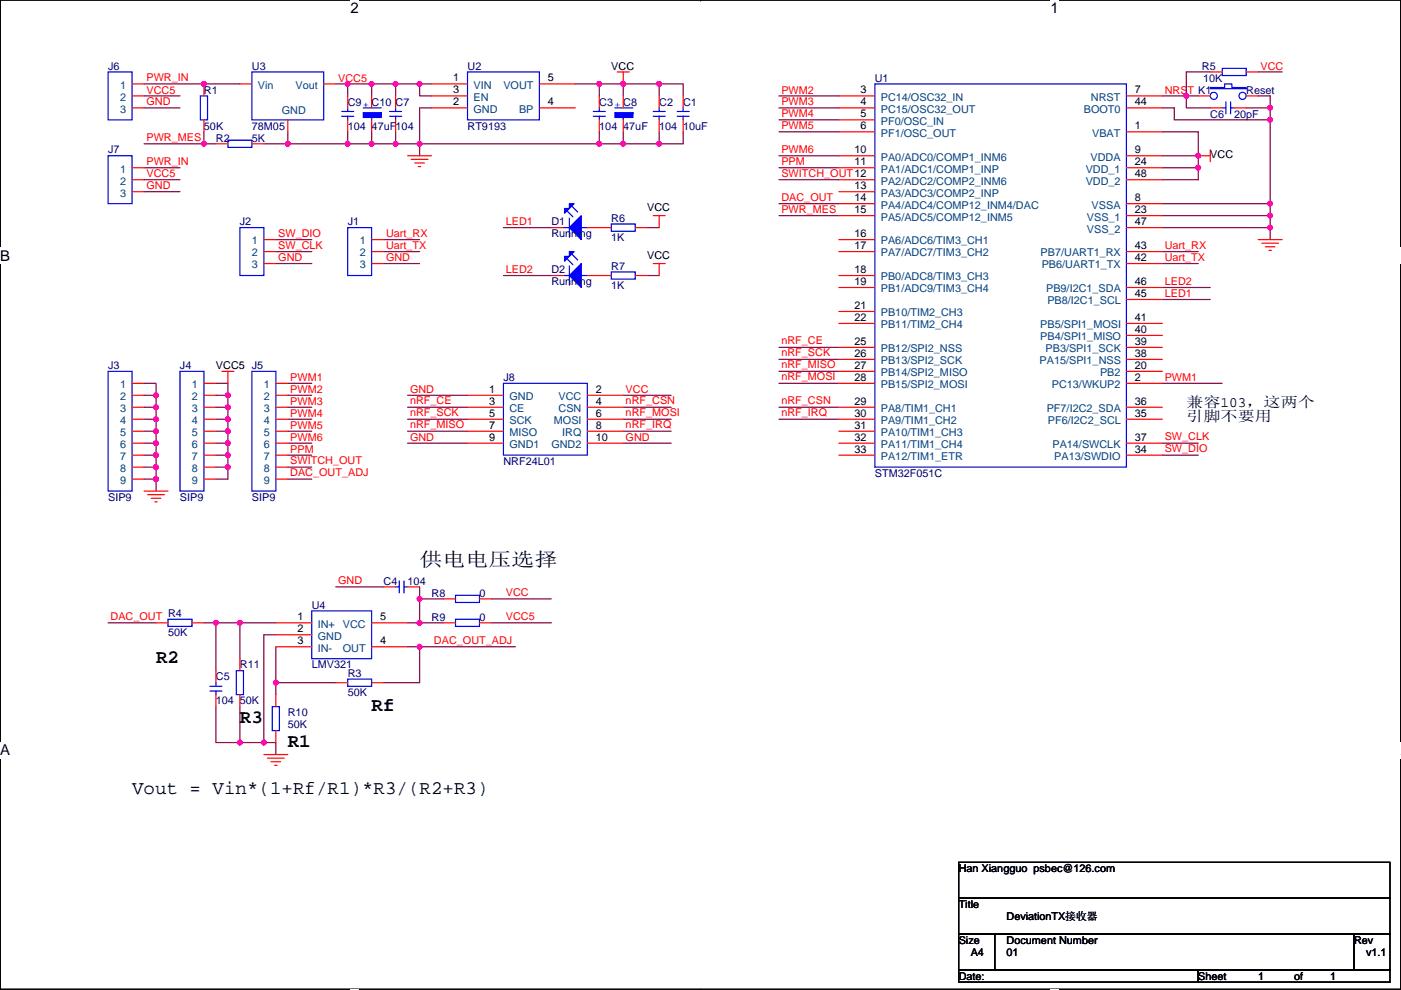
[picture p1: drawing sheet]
<svg xmlns="http://www.w3.org/2000/svg" width="297mm" height="210mm" viewBox="0 0 297 210" stroke-linecap="round" stroke-linejoin="round" font-family="sans-serif">
<path d="M.1 0h296.9v209.8h-296.9z" fill="none" stroke="#000" stroke-width=".25"/>
<g fill="#fff">
<path d="M74.3 0h1.7v3.5h-1.7z"/>
<path d="M74.3 209.8l1.7 .1z"/>
</g>
<path d="M148.5 0h.1M148.5 209.8h.1" fill="none" stroke="#000" stroke-width=".25"/>
<path d="M148.5 0h.1" fill="none" stroke="#000" stroke-width=".21"/>
<g fill="#fff">
<path d="M222.8 0h1.7v3.5h-1.7z"/>
<path d="M222.8 209.8l1.7 .1z"/>
<path d="M.1 52.5h2.1v3.5h-2.1z"/>
<path d="M297 52.5v3.5z"/>
<path d="M0 157.4h2.2v3.5h-2.2z"/>
<path d="M297 157.4v3.5z"/>
</g>
<path d="M.1 104.9h.1M297 104.9h.1M203.3 182.9h91.4v7.6h-91.4zM203.3 190.5h91.4v7.6h-91.4zM203.3 198.1h7.6v7.7h-7.6zM210.9 198.1h76.2v7.7h-76.2zM287.1 198.1h7.6v7.7h-7.6zM203.3 205.8h50.8v2.5h-50.8zM254.1 205.8h40.6v2.5h-40.6z" fill="none" stroke="#000" stroke-width=".25"/>
<g fill="none" stroke="#800040" stroke-width=".25">
<path d="M30.5 17.8h20.4M71.2 17.8h2.5M73.7 17.8h5.1M73.7 17.8v2.5M78.8 17.8h5.1M78.8 17.8v2.5M83.9 17.8v2.5M83.9 17.8h5.1M89 17.8v2.5h2.5M89 17.8h2.5M122 17.8h5.1M127.1 17.8h5"/>
<path d="M127.1 17.8v2.5M132.1 17.8h7.7M132.1 17.8v2.5M139.8 17.8h5v2.5M139.8 17.8v2.5M256.6 15.3h-5.1v5M266.8 15.3h5M30.5 22.9h7.7M30.5 20.3h7.7M30.5 38.1h7.7M30.5 30.5h12.7M30.5 35.6h7.7"/>
<path d="M43.2 28v2.5M43.2 30.5h2.6M55.9 30.5h5.1M61 28v2.5M61 30.5h12.7M73.7 30.5h5.1M73.7 28v2.5M78.8 30.5h5.1M78.8 28v2.5M83.9 28v2.5M83.9 30.5h5.1M89 30.5h38.1"/>
<path d="M89 30.5v2.5M91.5 22.9h-2.5v7.6M127.1 30.5h5M127.1 28v2.5M132.1 30.5h7.7M132.1 28v2.5M139.8 28v2.5M144.8 28v2.5h-5M165.2 20.3h12.7M165.2 22.9h12.7M165.2 25.4h12.7M165.2 28h12.7"/>
<path d="M165.2 33h12.7M165.2 35.6h12.7M165.2 38.1h12.7M246.4 22.9h2.6v2.5h20.3M246.4 20.3h5.1M246.4 33h7.7M246.4 28h7.7v5M246.4 35.6h7.7M251.5 20.3h2.6M251.5 20.3v2.6h5.1M254.1 33v2.6M254.1 35.6v2.5h-7.7"/>
<path d="M264.2 22.9h5.1M266.8 20.3h2.5v2.6M269.3 22.9v2.5M269.3 25.4v17.8M30.5 40.7h7.7M58.5 50.8h7.6M58.5 55.9h7.6M58.5 53.4h7.6M81.3 53.4h7.7M81.3 50.8h7.7M81.3 55.9h7.7M106.7 48.3h10.2"/>
<path d="M106.7 58.4h10.2M137.2 48.3h2.6M137.2 58.4h2.6M165.2 43.2h12.7M165.2 45.7h12.7M246.4 43.2h22.9M246.4 45.7h22.9M246.4 55.9h7.7M246.4 53.4h7.7M246.4 48.3h22.9M269.3 45.7v2.6M269.3 43.2v2.5"/>
<path d="M269.3 48.3v2.5M165.2 73.7h12.7M165.2 78.8h12.7M165.2 76.2h12.7M246.4 63.5h10.2M246.4 61h10.2M30.5 94h2.6M30.5 81.3h2.6v2.5M30.5 83.8h2.6M30.5 86.4h2.6M30.5 88.9h2.6M30.5 91.5h2.6"/>
<path d="M30.5 96.5h2.6M30.5 99.1h2.6M33.1 83.8v2.6M33.1 86.4v2.5M33.1 88.9v2.6M33.1 91.5v2.5M33.1 94v2.5M33.1 96.5v2.6M33.1 99.1v2.5M45.8 94h2.5M45.8 81.3h2.5v2.5M45.8 83.8h2.5"/>
<path d="M45.8 86.4h2.5M45.8 88.9h2.5M45.8 91.5h2.5M45.8 96.5h2.5M45.8 99.1h2.5M48.3 83.8v2.6M48.3 86.4v2.5M48.3 88.9v2.6M48.3 91.5v2.5M48.3 94v2.5M48.3 96.5v2.6M48.3 99.1v2.5h-2.5"/>
<path d="M61 81.3h5.1M61 83.8h5.1M61 86.4h5.1M61 88.9h5.1M61 91.5h5.1M61 94h5.1M61 96.5h5.1M61 99.1h5.1M86.4 94h12.7M86.4 83.8h12.7M86.4 86.4h12.7M86.4 91.5h12.7"/>
<path d="M86.4 88.9h12.7M132.1 94h10.2M132.1 83.8h10.2M132.1 86.4h10.2M132.1 91.5h10.2M132.1 88.9h10.2M165.2 88.9h12.7M165.2 86.4h12.7M165.2 81.3h12.7M246.4 81.3h12.7M246.4 96.5h7.7M246.4 94h7.7"/>
<path d="M30.5 101.6h2.6M33.1 101.6v2.6M61 101.6h5.1M22.9 132.1h10.2M43.2 132.1h2.6M45.8 132.1v10.2M45.8 132.1h5.1M50.9 132.1v7.6M50.9 132.1h7.6M58.5 137.2v7.6M58.5 134.6h-2.6v22.9M71.2 124.5h10.1"/>
<path d="M86.4 132.1h2.6M86.4 137.2h2.6M89 127h5M89 127v5.1M89 137.2h20.3M89 124.5v2.5M89 137.2v7.6h-7.7M89 132.1h5M104.2 132.1h12.7M104.2 127h12.7M45.8 149.9v7.6h5.1M50.9 157.5h5"/>
<path d="M50.9 149.9v7.6M55.9 157.5h2.6v2.5M58.5 144.8v2.5M58.5 144.8h12.7"/>
</g>
<g fill="#f0f" stroke="#f0f" stroke-width=".25">
<circle cx="88.9" cy="17.8" r=".5"/>
<circle cx="127" cy="17.8" r=".5"/>
<circle cx="132.1" cy="17.8" r=".5"/>
<circle cx="132.1" cy="30.5" r=".5"/>
<circle cx="127" cy="30.5" r=".5"/>
<circle cx="88.9" cy="30.5" r=".5"/>
<circle cx="139.7" cy="17.8" r=".5"/>
<circle cx="50.8" cy="132.1" r=".5"/>
<circle cx="45.8" cy="132.1" r=".5"/>
<circle cx="43.2" cy="30.5" r=".5"/>
<circle cx="269.3" cy="22.9" r=".5"/>
<circle cx="254" cy="33" r=".5"/>
<circle cx="254" cy="35.6" r=".5"/>
<circle cx="269.3" cy="48.3" r=".5"/>
<circle cx="269.3" cy="45.7" r=".5"/>
<circle cx="251.5" cy="20.3" r=".5"/>
<circle cx="43.2" cy="17.8" r=".5"/>
<circle cx="61" cy="30.5" r=".5"/>
<circle cx="139.7" cy="30.5" r=".5"/>
<circle cx="78.8" cy="30.5" r=".5"/>
<circle cx="73.7" cy="30.5" r=".5"/>
<circle cx="78.8" cy="17.8" r=".5"/>
<circle cx="73.7" cy="17.8" r=".5"/>
<circle cx="33.1" cy="94" r=".5"/>
<circle cx="33.1" cy="83.8" r=".5"/>
<circle cx="33.1" cy="88.9" r=".5"/>
<circle cx="33.1" cy="86.4" r=".5"/>
<circle cx="33.1" cy="91.4" r=".5"/>
<circle cx="33.1" cy="96.5" r=".5"/>
<circle cx="33.1" cy="99.1" r=".5"/>
<circle cx="33.1" cy="101.6" r=".5"/>
<circle cx="48.3" cy="94" r=".5"/>
<circle cx="48.3" cy="83.8" r=".5"/>
<circle cx="48.3" cy="86.4" r=".5"/>
<circle cx="48.3" cy="91.4" r=".5"/>
<circle cx="48.3" cy="88.9" r=".5"/>
<circle cx="48.3" cy="96.5" r=".5"/>
<circle cx="48.3" cy="99.1" r=".5"/>
<circle cx="55.9" cy="157.5" r=".5"/>
<circle cx="88.9" cy="132.1" r=".5"/>
<circle cx="88.9" cy="127" r=".5"/>
<circle cx="269.3" cy="43.2" r=".5"/>
<circle cx="269.3" cy="25.4" r=".5"/>
<circle cx="83.9" cy="17.8" r=".5"/>
<circle cx="83.9" cy="30.5" r=".5"/>
<circle cx="88.9" cy="137.2" r=".5"/>
<circle cx="50.8" cy="157.5" r=".5"/>
<circle cx="58.5" cy="144.8" r=".5"/>
</g>
<g fill="none" stroke="#f00" stroke-width=".25">
<path d="M28 17.8h2.5M43.2 17.8v2.5M50.9 17.8h2.5M68.6 17.8h2.6M91.5 17.8h7.6M114.4 17.8h7.6M130.9 15.3h2.5M132.1 15.3v2.5M256.6 15.3h2.5M264.2 15.3h2.6M28 20.3h2.5M28 22.9h2.5"/>
<path d="M28 35.6h2.5M28 38.1h2.5M43.2 25.4v2.6M45.8 30.5h2.5M53.4 30.5h2.5M61 25.4v2.6M73.7 25.4v2.6M73.7 20.3v2.6M78.8 25.4v2.6M78.8 20.3v2.6M83.9 25.4v2.6M83.9 20.3v2.6"/>
<path d="M86.4 33h5.1M87.2 33.8h3.5M87.9 34.6h2.1M88.7 35.3h.5M91.5 22.9h7.6M91.5 20.3h7.6M114.4 22.9h7.6M127.1 25.4v2.6M127.1 20.3v2.6M132.1 25.4v2.6M132.1 20.3v2.6M139.8 25.4v2.6"/>
<path d="M139.8 20.3v2.6M144.8 25.4v2.6M144.8 20.3v2.6M177.9 35.6h7.6M177.9 38.1h7.6M177.9 22.9h7.6M177.9 20.3h7.6M177.9 28h7.6M177.9 25.4h7.6M177.9 33h7.6M238.8 22.9h7.6M238.8 28h7.6"/>
<path d="M238.8 20.3h7.6M238.8 33h7.6M238.8 35.6h7.6M238.8 38.1h7.6M254.1 33h2.5M254.1 20.3h2.5M256.6 31.8v2.5M256.6 22.9h2.5M261.7 22.9h2.5M264.2 20.3h2.6M28 40.7h2.5M55.9 50.8h2.6"/>
<path d="M55.9 53.4h2.6M55.9 55.9h2.6M78.8 50.8h2.5M78.8 53.4h2.5M78.8 55.9h2.5M116.9 58.4h2.5M116.9 48.3h2.5M124.5 58.4h5.1M124.5 48.3h5.1M134.7 58.4h2.5M134.7 48.3h2.5M138.5 45.7h2.5"/>
<path d="M138.5 55.9h2.5M139.8 45.7v2.6M139.8 55.9v2.5M177.9 40.7h7.6M177.9 43.2h7.6M177.9 45.7h7.6M177.9 50.8h7.6M177.9 53.4h7.6M177.9 58.4h7.6M238.8 55.9h7.6M238.8 53.4h7.6M238.8 43.2h7.6"/>
<path d="M238.8 45.7h7.6M238.8 48.3h7.6M266.8 50.8h5M267.5 51.6h3.6M268.3 52.3h2M269 53.1h.6M47.1 78.8h2.5M48.3 78.8v2.5M177.9 61h7.6M177.9 66.1h7.6M177.9 68.6h7.6M177.9 73.7h7.6"/>
<path d="M177.9 76.2h7.6M177.9 78.8h7.6M238.8 76.2h7.6M238.8 68.6h7.6M238.8 71.1h7.6M238.8 73.7h7.6M238.8 63.5h7.6M238.8 61h7.6M238.8 78.8h7.6M28 81.3h2.5M28 83.8h2.5M28 86.4h2.5"/>
<path d="M28 88.9h2.5M28 91.5h2.5M28 94h2.5M28 96.5h2.5M28 99.1h2.5M43.2 81.3h2.6M43.2 83.8h2.6M43.2 86.4h2.6M43.2 88.9h2.6M43.2 91.5h2.6M43.2 94h2.6M43.2 96.5h2.6"/>
<path d="M43.2 99.1h2.6M58.5 81.3h2.5M58.5 83.8h2.5M58.5 86.4h2.5M58.5 88.9h2.5M58.5 91.5h2.5M58.5 94h2.5M58.5 96.5h2.5M58.5 99.1h2.5M99.1 83.8h7.6M99.1 86.4h7.6M99.1 88.9h7.6"/>
<path d="M99.1 91.5h7.6M99.1 94h7.6M124.5 94h7.6M124.5 91.5h7.6M124.5 88.9h7.6M124.5 83.8h7.6M124.5 86.4h7.6M177.9 81.3h7.6M177.9 86.4h7.6M177.9 88.9h7.6M177.9 91.5h7.6M177.9 94h7.6"/>
<path d="M177.9 96.5h7.6M238.8 96.5h7.6M238.8 88.9h7.6M238.8 81.3h7.6M238.8 86.4h7.6M238.8 94h7.6M28 101.6h2.5M30.5 104.2h5.1M31.3 104.9h3.6M32.1 105.7h2M32.8 106.4h.5M43.2 101.6h2.6"/>
<path d="M58.5 101.6h2.5M33.1 132.1h2.5M40.7 132.1h2.5M50.9 139.7v2.6M58.5 132.1h7.6M58.5 134.6h7.6M58.5 137.2h7.6M78.8 137.2h7.6M78.8 132.1h7.6M81.3 124.5h2.6M86.4 124.5h2.6M94 127h2.6"/>
<path d="M94 132.1h2.6M101.7 127h2.5M101.7 132.1h2.5M45.8 147.3v2.6M45.8 142.3v2.5M50.9 147.3v2.6M58.5 155v2.5M58.5 147.3v2.6M71.2 144.8h2.5M78.8 144.8h2.5M55.9 160h5.1M56.7 160.8h3.6"/>
<path d="M57.5 161.6h2M58.2 162.3h.5"/>
</g>
<g fill="none" stroke="#00f" stroke-width=".25">
<path d="M22.9 15.3h5.1v10.1h-5.1zM53.4 15.3h15.2v10.1h-15.2zM99.1 15.3h15.3v10.1h-15.3zM185.5 17.8h53.3v81.3h-53.3zM256.6 18.6h3v-.8h1.6v.8h3v.2h-7.6zM259.1 14.5h5.1v1.5h-5.1zM22.9 33h5.1v10.2h-5.1zM42.5 20.3h1.5v5.1h-1.5zM48.3 29.7h5.1v1.6h-5.1zM72.5 24.7h2.5M72.5 23.6h2.5M73.7 22.9v.7"/>
<path d="M73.7 24.7v.7M77 22.9h3.8M78.8 24.9v.5M82.6 24.7h2.6M82.6 23.6h2.6M83.9 22.9v.7M83.9 24.7v.7M125.8 24.7h2.5M125.8 23.6h2.5M127.1 22.9v.7M127.1 24.7v.7M130.4 22.9h3.8"/>
<path d="M132.1 24.9v.5M138.5 24.7h2.5M138.5 23.6h2.5M139.8 22.9v.7M139.8 24.7v.7M143.6 24.7h2.5M143.6 23.6h2.5M144.8 22.9v.7M144.8 24.7v.7M259.1 22.9h.8M259.9 21.6v2.6M260.9 22.9h.8"/>
<path d="M260.9 21.6v2.6M50.9 48.3h5v10.1h-5zM73.7 48.3h5.1v10.1h-5.1zM119.4 58.4h1.3M119.4 48.3h1.3M120.2 54.9l1.3 1.3M120.2 44.7l1.3 1.3M120.7 56.4v4.1M120.7 46.2v4.1M121.2 53.9l1.3 1.2M121.2 43.7l1.3 1.3M123.3 58.4h1.2"/>
<path d="M123.3 48.3h1.2M129.6 57.7h5.1v1.5h-5.1zM129.6 47.5h5.1v1.5h-5.1zM22.9 78.8h5.1v25.4h-5.1zM38.2 78.8h5v25.4h-5zM53.4 78.8h5.1v25.4h-5.1zM106.7 81.3h17.8v15.2h-17.8zM35.6 131.3h5.1v1.6h-5.1zM66.1 129.6h12.7v10.1h-12.7zM83.9 124.5h.7M84.6 123.2v2.6M85.7 124.5h.7"/>
<path d="M85.7 123.2v2.6M96.6 126.3h5.1v1.5h-5.1zM96.6 131.3h5.1v1.6h-5.1zM44.5 146.6h2.6M44.5 145.6h2.6M45.8 144.8v.8M45.8 146.6v.7M50.1 142.3h1.5v5h-1.5zM57.7 149.9h1.5v5.1h-1.5zM73.7 144h5.1v1.6h-5.1z"/>
<circle cx="257.3" cy="20.3" r=".76"/>
<circle cx="263.4" cy="20.3" r=".76"/>
</g>
<g fill="#00f" stroke="#00f" stroke-width=".25">
<path d="M130.4 23.9v1h3.8v-1z" fill-rule="evenodd"/>
<path d="M120.7 58.4l2.6-2.5v5.1z" fill-rule="evenodd"/>
<path d="M120.7 53.4h1l-1 1z" fill-rule="evenodd"/>
<path d="M119.7 54.4h1l-1 1z" fill-rule="evenodd"/>
<path d="M77 23.9v1h3.8v-1z" fill-rule="evenodd"/>
<path d="M120.7 48.3l2.6-2.6v5.1z" fill-rule="evenodd"/>
<path d="M120.7 43.2h1l-1 1z" fill-rule="evenodd"/>
<path d="M119.7 44.2h1l-1 1z" fill-rule="evenodd"/>
</g>
<g font-size="4.1">
<text x="89" y="120.1">供电电压选择</text>
<text x="33.1" y="140.6">R2</text>
<text x="50.9" y="153.3">R3</text>
<text x="78.8" y="150.7">Rf</text>
<text x="61" y="158.4">R1</text>
<text x="28" y="168.4">Vout = Vin*(1+Rf/R1)*R3/(R2+R3)</text>
</g>
<g font-size="3.2">
<text x="74.3" y="2.8">2</text>
<text x="222.8" y="2.8">1</text>
<text x=".1" y="55.3">B</text>
<text x=".1" y="160.2">A</text>
</g>
<g font-size="3">
<text x="251.5" y="86.3">兼容103，这两个</text>
<text x="251.5" y="89.3">引脚不要用</text>
</g>
<g font-size="2.3" fill="#000080">
<text x="22.9" y="14.8">J6</text>
<text x="53.4" y="14.8">U3</text>
<text x="99.1" y="14.8">U2</text>
<text x="185.5" y="17.3">U1</text>
<text x="254.8" y="14.8">R5</text>
<text x="255.1" y="17.3">10K</text>
<text x="43.2" y="19.9">R1</text>
<text x="73.7" y="22.4">C9</text>
<text x="78.8" y="22.4">C10 C7</text>
<text x="127.1" y="22.4">C3</text>
<text x="132.1" y="22.4">C8</text>
<text x="139.8" y="22.4">C2</text>
<text x="144.8" y="22.4">C1</text>
<text x="264.2" y="19.9">Reset</text>
<text x="43.2" y="27.5">50K</text>
<text x="53.4" y="27.5">78M05</text>
<text x="73.7" y="27.5">104</text>
<text x="78.8" y="27.5">47uF104</text>
<text x="99.1" y="27.5">RT9193</text>
<text x="127.1" y="27.5">104</text>
<text x="132.1" y="27.5">47uF</text>
<text x="139.8" y="27.5">104</text>
<text x="144.8" y="27.5">10uF</text>
<text x="256.6" y="24.9">C6</text>
<text x="261.7" y="24.9">20pF</text>
<text x="22.9" y="32.6">J7</text>
<text x="45.8" y="30">R2</text>
<text x="53.4" y="30">5K</text>
<text x="50.9" y="47.8">J2</text>
<text x="73.7" y="47.8">J1</text>
<text x="116.9" y="47.8">D1</text>
<text x="129.6" y="47">R6</text>
<text x="116.9" y="50.3">Running</text>
<text x="129.6" y="51.1">1K</text>
<text x="116.9" y="58">D2</text>
<text x="129.6" y="57.2">R7</text>
<text x="116.9" y="60.5">Running</text>
<text x="129.6" y="61.3">1K</text>
<text x="22.9" y="78.3">J3</text>
<text x="38.2" y="78.3">J4</text>
<text x="106.7" y="80.8">J8</text>
<text x="106.7" y="98.6">NRF24L01</text>
<text x="185.5" y="101.1">STM32F051C</text>
<text x="22.9" y="106.2">SIP9</text>
<text x="38.2" y="106.2">SIP9</text>
<text x="53.4" y="106.2">SIP9</text>
<text x="81.3" y="124">C4</text>
<text x="86.4" y="124">104</text>
<text x="35.6" y="130.9">R4</text>
<text x="66.1" y="129.1">U4</text>
<text x="91.5" y="126.5">R8</text>
<text x="91.5" y="131.6">R9</text>
<text x="101.7" y="126.5">0</text>
<text x="101.7" y="131.6">0</text>
<text x="35.6" y="134.9">50K</text>
<text x="50.9" y="141.8">R11</text>
<text x="66.1" y="141.8">LMV321</text>
<text x="73.7" y="143.6">R3</text>
<text x="45.8" y="144.3">C5</text>
<text x="45.8" y="149.4">104</text>
<text x="50.9" y="149.4">50K</text>
<text x="73.7" y="147.6">50K</text>
<text x="61" y="151.9">R10</text>
<text x="61" y="154.5">50K</text>
</g>
<g font-size="2.3" fill="#f00">
<text x="31" y="17.2">PWR_IN</text>
<text x="71.7" y="17.3">VCC5</text>
<text x="267.3" y="14.8">VCC</text>
<text x="31" y="22.4">GND</text>
<text x="31" y="19.8">VCC5</text>
<text x="165.7" y="19.8">PWM2</text>
<text x="165.7" y="22.4">PWM3</text>
<text x="246.9" y="19.8">NRST K1</text>
<text x="31" y="29.9">PWR_MES</text>
<text x="165.7" y="24.9">PWM4</text>
<text x="165.7" y="27.5">PWM5</text>
<text x="31" y="35">PWR_IN</text>
<text x="165.7" y="32.5">PWM6</text>
<text x="165.7" y="35.1">PPM</text>
<text x="31" y="40.2">GND</text>
<text x="31" y="37.6">VCC5</text>
<text x="165.7" y="37.5">SWITCH_OUT12</text>
<text x="107.2" y="47.8">LED1</text>
<text x="165.7" y="42.6">DAC_OUT</text>
<text x="165.7" y="45.1">PWR_MES</text>
<text x="59" y="50.2">SW_DIO</text>
<text x="59" y="52.7">SW_CLK</text>
<text x="81.8" y="52.7">Uart_TX</text>
<text x="81.8" y="50.2">Uart_RX</text>
<text x="246.9" y="52.7">Uart_RX</text>
<text x="59" y="55.4">GND</text>
<text x="81.8" y="55.4">GND</text>
<text x="107.2" y="57.9">LED2</text>
<text x="246.9" y="55.3">Uart_TX</text>
<text x="246.9" y="63">LED1</text>
<text x="246.9" y="60.5">LED2</text>
<text x="165.7" y="73.1">nRF_CE</text>
<text x="165.7" y="75.6">nRF_SCK</text>
<text x="61.5" y="80.8">PWM1</text>
<text x="61.5" y="83.3">PWM2</text>
<text x="86.9" y="83.3">GND</text>
<text x="132.6" y="83.3">VCC</text>
<text x="165.7" y="78.1">nRF_MISO</text>
<text x="165.7" y="80.7">nRF_MOSI</text>
<text x="246.9" y="80.8">PWM1</text>
<text x="61.5" y="85.9">PWM3</text>
<text x="61.5" y="88.4">PWM4</text>
<text x="86.9" y="85.8">nRF_CE</text>
<text x="86.9" y="88.3">nRF_SCK</text>
<text x="132.6" y="85.8">nRF_CSN</text>
<text x="132.6" y="88.3">nRF_MOSI</text>
<text x="165.7" y="88.3">nRF_IRQ</text>
<text x="165.7" y="85.8">nRF_CSN</text>
<text x="61.5" y="91">PWM5</text>
<text x="61.5" y="93.5">PWM6</text>
<text x="86.9" y="93.5">GND</text>
<text x="86.9" y="90.8">nRF_MISO</text>
<text x="132.6" y="93.5">GND</text>
<text x="132.6" y="90.8">nRF_IRQ</text>
<text x="246.9" y="95.9">SW_DIO</text>
<text x="246.9" y="93.4">SW_CLK</text>
<text x="61.5" y="101">DAC_OUT_ADJ</text>
<text x="61.5" y="96">PPM</text>
<text x="61.5" y="98.5">SWITCH_OUT</text>
<text x="71.7" y="124">GND</text>
<text x="23.4" y="131.5">DAC_OUT</text>
<text x="107.2" y="126.5">VCC</text>
<text x="107.2" y="131.6">VCC5</text>
<text x="92" y="136.6">DAC_OUT_ADJ</text>
</g>
<g font-size="2.3">
<text x="96.1" y="17.3">1</text>
<text x="116.1" y="17.3">5</text>
<text x="129.6" y="14.8">VCC</text>
<text x="96.1" y="22.4">2</text>
<text x="96.1" y="19.8">3</text>
<text x="116.1" y="22.4">4</text>
<text x="182.4" y="22.4">4</text>
<text x="182.4" y="19.8">3</text>
<text x="240.6" y="22.4">44</text>
<text x="240.6" y="19.8">7</text>
<text x="182.4" y="27.4">6</text>
<text x="182.4" y="24.9">5</text>
<text x="240.6" y="27.4">1</text>
<text x="181.2" y="35.1">11</text>
<text x="181.2" y="32.5">10</text>
<text x="240.6" y="35.1">24</text>
<text x="240.6" y="32.5">9</text>
<text x="256.6" y="33.6">VCC</text>
<text x="181.2" y="40.1">13</text>
<text x="240.6" y="37.6">48</text>
<text x="137.2" y="44.7">VCC</text>
<text x="181.2" y="42.7">14</text>
<text x="181.2" y="45.2">15</text>
<text x="240.6" y="45.2">23</text>
<text x="240.6" y="47.8">47</text>
<text x="240.6" y="42.7">8</text>
<text x="181.2" y="50.3">16</text>
<text x="181.2" y="52.8">17</text>
<text x="240.6" y="52.8">43</text>
<text x="137.2" y="54.9">VCC</text>
<text x="181.2" y="57.9">18</text>
<text x="240.6" y="55.4">42</text>
<text x="181.2" y="60.5">19</text>
<text x="181.2" y="65.5">21</text>
<text x="240.6" y="60.5">46</text>
<text x="240.6" y="63">45</text>
<text x="181.2" y="68.1">22</text>
<text x="240.6" y="68.1">41</text>
<text x="240.6" y="70.6">40</text>
<text x="181.2" y="73.2">25</text>
<text x="181.2" y="75.7">26</text>
<text x="240.6" y="73.2">39</text>
<text x="240.6" y="75.7">38</text>
<text x="45.8" y="78.3">VCC5 J5</text>
<text x="103.7" y="83.3">1</text>
<text x="126.3" y="83.3">2</text>
<text x="181.2" y="78.2">27</text>
<text x="181.2" y="80.8">28</text>
<text x="240.6" y="80.8">2</text>
<text x="240.6" y="78.2">20</text>
<text x="103.7" y="85.9">3</text>
<text x="103.7" y="88.4">5</text>
<text x="126.3" y="85.9">4</text>
<text x="126.3" y="88.4">6</text>
<text x="181.2" y="85.9">29</text>
<text x="181.2" y="88.4">30</text>
<text x="240.6" y="85.9">36</text>
<text x="240.6" y="88.4">35</text>
<text x="103.7" y="90.9">7</text>
<text x="103.7" y="93.5">9</text>
<text x="126.3" y="90.9">8</text>
<text x="126.3" y="93.5">10</text>
<text x="181.2" y="90.9">31</text>
<text x="181.2" y="93.5">32</text>
<text x="240.6" y="93.5">37</text>
<text x="181.2" y="96">33</text>
<text x="240.6" y="96">34</text>
<text x="63.1" y="131.6">1</text>
<text x="80.6" y="131.6">5</text>
<text x="63.1" y="134.1">2</text>
<text x="63.1" y="136.7">3</text>
<text x="80.6" y="136.7">4</text>
<text x="203.3" y="185">Han Xiangguo psbec@126.com</text>
<text x="203.3" y="192.6">Title</text>
<text x="213.4" y="195.1">DeviationTX接收器</text>
<text x="203.3" y="200.2">Size</text>
<text x="205.8" y="202.7">A4</text>
<text x="213.4" y="200.2">Document Number</text>
<text x="213.4" y="202.7">01</text>
<text x="287.1" y="200.2">Rev</text>
<text x="289.6" y="202.7">v1.1</text>
<text x="203.3" y="207.8">Date:</text>
<text x="254.1" y="207.8">Sheet</text>
<text x="266.8" y="207.8">1</text>
<text x="274.4" y="207.8">of</text>
<text x="282" y="207.8">1</text>
</g>
<g font-size="2.3" fill="#004080">
<text x="25.5" y="18.8">1</text>
<text x="25.5" y="21.4">2</text>
<text x="25.5" y="23.9">3</text>
<text x="54.7" y="18.8">Vin</text>
<text x="62.7" y="18.8">Vout</text>
<text x="100.4" y="18.8">VIN</text>
<text x="100.4" y="23.9">GND</text>
<text x="100.4" y="21.4">EN</text>
<text x="106.7" y="18.8">VOUT</text>
<text x="110" y="23.9">BP</text>
<text x="186.8" y="23.9">PC15/OSC32_OUT</text>
<text x="186.8" y="21.4">PC14/OSC32_IN</text>
<text x="229.8" y="23.9">BOOT0</text>
<text x="231.3" y="21.4">NRST</text>
<text x="59.8" y="24.1">GND</text>
<text x="186.8" y="29">PF1/OSC_OUT</text>
<text x="186.8" y="26.5">PF0/OSC_IN</text>
<text x="231.6" y="29">VBAT</text>
<text x="186.8" y="34.1">PA0/ADC0/COMP1_INM6</text>
<text x="231.2" y="34.1">VDDA</text>
<text x="25.5" y="36.6">1</text>
<text x="25.5" y="39.2">2</text>
<text x="25.5" y="41.7">3</text>
<text x="186.8" y="36.6">PA1/ADC1/COMP1_INP</text>
<text x="186.8" y="39.2">PA2/ADC2/COMP2_INM6</text>
<text x="186.8" y="41.7">PA3/ADC3/COMP2_INP</text>
<text x="230.2" y="36.6">VDD_1</text>
<text x="230.2" y="39.2">VDD_2</text>
<text x="186.8" y="44.2">PA4/ADC4/COMP12_INM4/DAC</text>
<text x="186.8" y="46.8">PA5/ADC5/COMP12_INM5</text>
<text x="230.4" y="46.8">VSS_1</text>
<text x="231.5" y="44.2">VSSA</text>
<text x="53.4" y="51.9">1</text>
<text x="76.3" y="51.9">1</text>
<text x="186.8" y="51.9">PA6/ADC6/TIM3_CH1</text>
<text x="230.4" y="49.3">VSS_2</text>
<text x="53.4" y="54.4">2</text>
<text x="53.4" y="56.9">3</text>
<text x="76.3" y="54.4">2</text>
<text x="76.3" y="56.9">3</text>
<text x="186.8" y="54.4">PA7/ADC7/TIM3_CH2</text>
<text x="186.8" y="59.5">PB0/ADC8/TIM3_CH3</text>
<text x="220.6" y="54.4">PB7/UART1_RX</text>
<text x="220.9" y="56.9">PB6/UART1_TX</text>
<text x="186.8" y="62">PB1/ADC9/TIM3_CH4</text>
<text x="221.8" y="62">PB9/I2C1_SDA</text>
<text x="222.1" y="64.6">PB8/I2C1_SCL</text>
<text x="186.8" y="67.1">PB10/TIM2_CH3</text>
<text x="186.8" y="69.6">PB11/TIM2_CH4</text>
<text x="220.6" y="69.6">PB5/SPI1_MOSI</text>
<text x="186.8" y="74.7">PB12/SPI2_NSS</text>
<text x="186.8" y="77.3">PB13/SPI2_SCK</text>
<text x="220.4" y="77.3">PA15/SPI1_NSS</text>
<text x="220.6" y="72.2">PB4/SPI1_MISO</text>
<text x="221.7" y="74.7">PB3/SPI1_SCK</text>
<text x="25.5" y="82.3">1</text>
<text x="40.7" y="82.3">1</text>
<text x="55.9" y="82.3">1</text>
<text x="186.8" y="79.8">PB14/SPI2_MISO</text>
<text x="186.8" y="82.3">PB15/SPI2_MOSI</text>
<text x="223" y="82.3">PC13/WKUP2</text>
<text x="233.2" y="79.8">PB2</text>
<text x="25.5" y="84.9">2</text>
<text x="25.5" y="87.4">3</text>
<text x="25.5" y="90">4</text>
<text x="40.7" y="84.9">2</text>
<text x="40.7" y="87.4">3</text>
<text x="40.7" y="90">4</text>
<text x="55.9" y="84.9">2</text>
<text x="55.9" y="87.4">3</text>
<text x="55.9" y="90">4</text>
<text x="108" y="84.9">GND</text>
<text x="108" y="87.4">CE</text>
<text x="108" y="90">SCK</text>
<text x="117.4" y="90">MOSI</text>
<text x="118.4" y="84.9">VCC</text>
<text x="118.4" y="87.4">CSN</text>
<text x="186.8" y="87.4">PA8/TIM1_CH1</text>
<text x="186.8" y="90">PA9/TIM1_CH2</text>
<text x="221.9" y="87.4">PF7/I2C2_SDA</text>
<text x="222.2" y="90">PF6/I2C2_SCL</text>
<text x="25.5" y="92.5">5</text>
<text x="25.5" y="95">6</text>
<text x="40.7" y="92.5">5</text>
<text x="40.7" y="95">6</text>
<text x="55.9" y="92.5">5</text>
<text x="55.9" y="95">6</text>
<text x="108" y="92.5">MISO</text>
<text x="108" y="95">GND1</text>
<text x="116.9" y="95">GND2</text>
<text x="119.2" y="92.5">IRQ</text>
<text x="186.8" y="92.5">PA10/TIM1_CH3</text>
<text x="186.8" y="95">PA11/TIM1_CH4</text>
<text x="223.1" y="95">PA14/SWCLK</text>
<text x="25.5" y="97.6">7</text>
<text x="25.5" y="100.1">8</text>
<text x="40.7" y="97.6">7</text>
<text x="40.7" y="100.1">8</text>
<text x="55.9" y="97.6">7</text>
<text x="55.9" y="100.1">8</text>
<text x="186.8" y="97.6">PA12/TIM1_ETR</text>
<text x="223.5" y="97.6">PA13/SWDIO</text>
<text x="25.5" y="102.7">9</text>
<text x="40.7" y="102.7">9</text>
<text x="55.9" y="102.7">9</text>
<text x="67.4" y="133.1">IN+</text>
<text x="67.4" y="135.7">GND</text>
<text x="72.7" y="133.1">VCC</text>
<text x="67.4" y="138.2">IN-</text>
<text x="72.7" y="138.2">OUT</text>
</g>
<g font-size="2.3" fill="#00f">
<text x="78.2" y="22.9" transform="rotate(-90 78.2 22.9)">+</text>
<text x="131.5" y="22.9" transform="rotate(-90 131.5 22.9)">+</text>
</g>
</svg>
